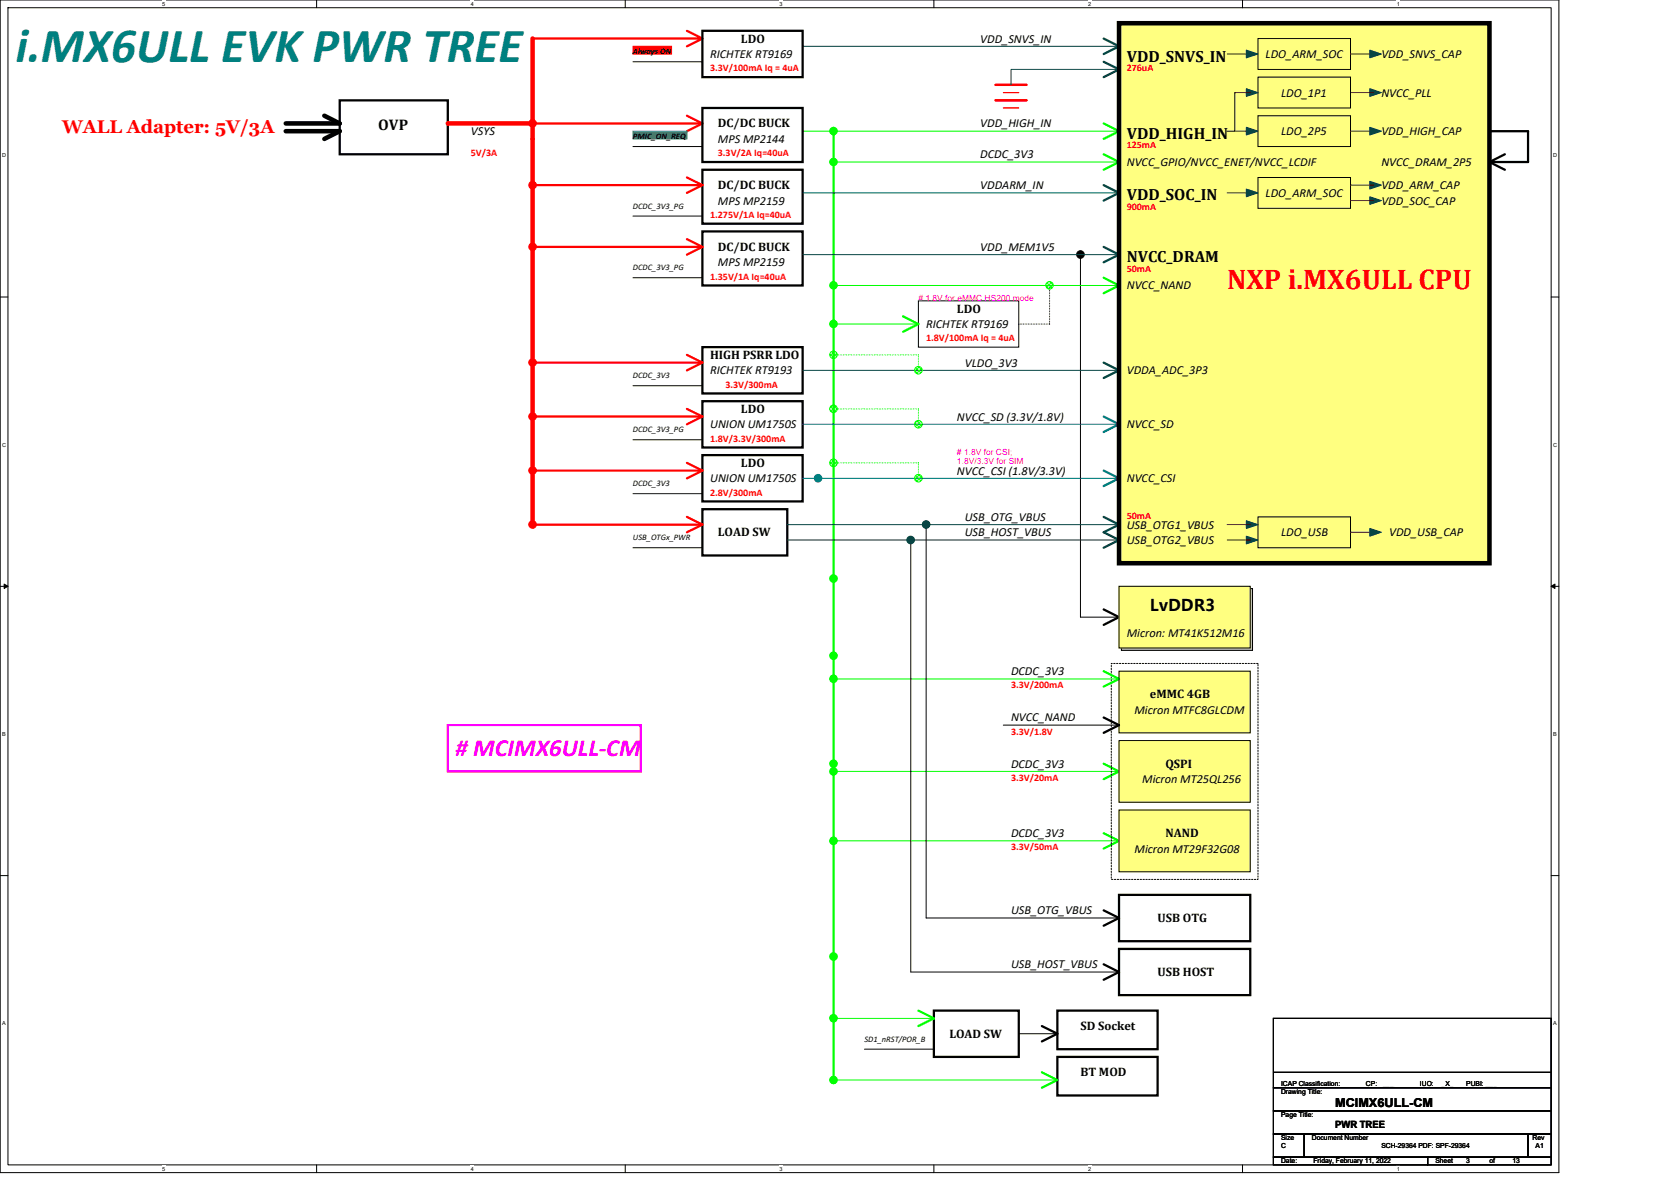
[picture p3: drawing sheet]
<svg xmlns="http://www.w3.org/2000/svg" width="297mm" height="210mm" viewBox="0 0 297 210" stroke-linecap="round" stroke-linejoin="round" font-family="sans-serif">
<path d="M0 0h277.1v208.5h-277.1zM1.4 1.4h274.3v205.7h-274.3z" fill="none" stroke="#000" stroke-width=".18"/>
<g fill="#fff">
<path d="M28.8 .1h.6v1.1h-.6z"/>
<path d="M28.8 207.3h.6v1.1h-.6z"/>
</g>
<path d="M56.3 0v1.4M56.3 207.1v1.4" fill="none" stroke="#000" stroke-width=".18"/>
<g fill="#fff">
<path d="M83.7 .1h.6v1.1h-.6z"/>
<path d="M83.7 207.3h.6v1.1h-.6z"/>
</g>
<path d="M111.1 0v1.4M111.1 207.1v1.4" fill="none" stroke="#000" stroke-width=".18"/>
<g fill="#fff">
<path d="M138.6 .1h.5v1.1h-.5z"/>
<path d="M138.6 207.3h.5v1.1h-.5z"/>
</g>
<path d="M166 0v1.4M166 207.1v1.4" fill="none" stroke="#000" stroke-width=".18"/>
<g fill="#fff">
<path d="M193.4 .1h.6v1.1h-.6z"/>
<path d="M193.4 207.3h.6v1.1h-.6z"/>
</g>
<path d="M220.9 0v1.4M220.9 207.1v1.4" fill="none" stroke="#000" stroke-width=".18"/>
<g fill="#fff">
<path d="M248.3 .1h.6v1.1h-.6z"/>
<path d="M248.3 207.3h.6v1.1h-.6z"/>
<path d="M.4 27.1h.7v1.1h-.7z"/>
<path d="M276.1 27.1h.7v1.1h-.7z"/>
<path d="M.4 78.5h.7v1.1h-.7z"/>
<path d="M276.1 78.5h.7v1.1h-.7z"/>
</g>
<path d="M0 52.8h1.4M275.7 52.8h1.4" fill="none" stroke="#000" stroke-width=".18"/>
<g fill="#fff">
<path d="M.4 130h.7v1.1h-.7z"/>
<path d="M276.1 130h.7v1.1h-.7z"/>
</g>
<path d="M0 104.2h1.4M275.7 104.2h1.4" fill="none" stroke="#000" stroke-width=".18"/>
<path d="M.7 103.8l.7 .4-.7 .4zM275.7 104.2l.7-.4v.8z" fill="#000" stroke="#000" stroke-width=".18"/>
<g fill="#fff">
<path d="M.4 181.4h.7v1.1h-.7z"/>
<path d="M276.1 181.4h.7v1.1h-.7z"/>
</g>
<g fill="none" stroke="#000" stroke-width=".18">
<path d="M112.5 11h12.4M219.5 16.5v6.8h-1.4M223.6 13.7h16.5v5.5h-16.5zM223.6 6.9h16.5v5.4h-16.5zM112.5 26.1h12.4M112.5 38.4h12.4M223.6 31.6h16.5v5.4h-16.5zM223.6 20.6h16.5v5.5h-16.5zM112.5 49.4h12.4M163.3 53.5h17.8v8.2h-17.8zM192.1 45.3v64.4h6.8M112.5 68.6h12.4"/>
<path d="M112.5 78.2h12.4M112.5 97.4h12.4M112.5 87.8h12.4M161.9 96v76.8h37M164.6 93.3v69.9h34.3M223.6 91.9h16.5v5.5h-16.5zM198.9 119.3h23.3v11h-23.3zM198.9 104.2h23.3v11h-23.3zM199.3 104.6h23.3v11h-23.3zM178.3 128.9h20.6M198.9 131.7h23.3v10.9h-23.3zM0 155.7h1.4"/>
<path d="M198.9 144h23.3v11h-23.3zM275.7 155.7h1.4M153.7 186.5h12.3M181.1 183.8h6.9M226.4 193.4h49.3v4.1h-49.3zM226.4 197.5h49.3v4.1h-49.3zM226.4 181.1h49.3v12.3h-49.3zM226.4 190.6h49.3M226.4 205.7h27.4v1.4h-27.4zM226.4 201.6h5.4v4.1h-5.4zM231.8 201.6h39.8v4.1h-39.8zM253.8 205.7h21.9v1.4h-21.9z"/>
<path d="M271.6 201.6h4.1v4.1h-4.1z"/>
</g>
<g fill="#ffff80" stroke="#ffff80" stroke-width=".18">
<path d="M198.9 4.1v96h65.9v-96z" fill-rule="evenodd"/>
<path d="M198.9 119.3v11h23.3v-11z" fill-rule="evenodd"/>
<path d="M198.9 104.2v11h23.3v-11z" fill-rule="evenodd"/>
<path d="M198.9 131.7v10.9h23.3v-10.9z" fill-rule="evenodd"/>
<path d="M198.9 144v11h23.3v-11z" fill-rule="evenodd"/>
</g>
<g fill="none" stroke="#000" stroke-width=".4">
<path d="M60.4 17.8h19.2v9.6h-19.2zM124.9 19.2h17.8v9.6h-17.8zM124.9 5.5h17.8v8.2h-17.8zM124.9 30.2h17.8v9.6h-17.8zM264.8 28.8l2.7 1.4M264.8 23.3h6.8v5.5h-6.8l2.7-1.4M124.9 41.1h17.8v9.7h-17.8zM124.9 61.7h17.8v8.3h-17.8zM124.9 71.3h17.8v8.3h-17.8zM124.9 80.9h17.8v8.3h-17.8zM124.9 90.5h15.1v8.3h-15.1zM196.2 108.4l2.7 1.3-2.7 1.4"/>
<path d="M196.2 127.6l2.7 1.3-2.7 1.4M198.9 159.1h23.3v8.2h-23.3zM166 179.7h15.1v8.2h-15.1zM188 179.7h17.8v6.8h-17.8zM196.2 161.9l2.7 1.3-2.7 1.4M196.2 171.4l2.7 1.4-2.7 1.4M198.9 168.7h23.3v8.2h-23.3zM185.2 182.4l2.8 1.4-2.8 1.4M188 187.9h17.8v6.9h-17.8z"/>
</g>
<path d="M218.1 9.6h4.1M219.5 16.5h2.7M240.1 16.5h4.1M240.1 9.6h4.1M218.1 34.3h4.1M219.5 23.3h2.7M240.1 32.9h4.1M240.1 35.7h4.1M240.1 23.3h4.1M218.1 93.3h4.1M218.1 96h4.1M240.1 94.6h4.1" fill="none" stroke="#800000" stroke-width=".18"/>
<g fill="#004040" stroke="#004040" stroke-width=".18">
<path d="M221.5 33.6l2.1 .7-2.1 .7z" fill-rule="evenodd"/>
<path d="M243.5 32.2l2.1 .7-2.1 .7z" fill-rule="evenodd"/>
<path d="M243.5 35l2.1 .7-2.1 .6z" fill-rule="evenodd"/>
<path d="M221.5 22.6l2.1 .7-2.1 .7z" fill-rule="evenodd"/>
<path d="M243.5 15.8l2.1 .7-2.1 .6z" fill-rule="evenodd"/>
<path d="M221.5 15.8l2.1 .7-2.1 .6z" fill-rule="evenodd"/>
<path d="M221.5 8.9l2.1 .7-2.1 .7z" fill-rule="evenodd"/>
<path d="M243.5 8.9l2.1 .7-2.1 .7z" fill-rule="evenodd"/>
<path d="M243.5 22.6l2.1 .7-2.1 .7z" fill-rule="evenodd"/>
<path d="M221.5 92.6l2.1 .7-2.1 .7z" fill-rule="evenodd"/>
<path d="M221.5 95.3l2.1 .7-2.1 .7z" fill-rule="evenodd"/>
<path d="M243.5 94l2.1 .6-2.1 .7z" fill-rule="evenodd"/>
<circle cx="161.9" cy="96" r=".68"/>
<circle cx="164.6" cy="93.3" r=".68"/>
</g>
<circle cx="192.1" cy="45.3" r=".68" fill="#000" stroke="#000" stroke-width=".18"/>
<path d="M148.2 23.3v168.7M196.2 21.9l2.7 1.4-2.7 1.4M196.2 27.4l2.7 1.4-2.7 1.4M160.5 56.2l2.8 1.4-2.8 1.4M196.2 49.4l2.7 1.4-2.7 1.3M196.2 119.3l2.7 1.4-2.7 1.4M196.2 135.8l2.7 1.4-2.7 1.3M196.2 148.1l2.7 1.4-2.7 1.4M163.3 179.7l2.7 1.4-2.7 1.3M185.2 190.6l2.8 1.4-2.8 1.4" fill="none" stroke="#0f0" stroke-width=".4"/>
<path d="M142.7 23.3h56.2M148.2 28.8h50.7M148.2 50.8h50.7M148.2 57.6h15.1M148.2 137.2h50.7M148.2 120.7h50.7M148.2 149.5h50.7M148.2 181.1h17.8M148.2 192h39.8" fill="none" stroke="#0f0" stroke-width=".18"/>
<path d="M181.1 57.6h.1M186.6 50.8v6.8M186.6 57.6h.1M186.6 57.6h-5.5" fill="none" stroke="#000" stroke-width=".18" stroke-dasharray="0 .3"/>
<g fill="none" stroke="#f00" stroke-width=".4">
<path d="M122.1 5.5l2.8 1.4h-30.2M124.9 6.9l-2.8 1.3M177 17.8h5.5M177 15.1h5.5M94.7 21.9h30.2M94.7 32.9h30.2M122.1 20.6l2.8 1.3M122.1 31.6l2.8 1.3M124.9 21.9l-2.8 1.4M124.9 32.9l-2.8 1.4M94.7 43.9h30.2M122.1 42.5l2.8 1.4"/>
<path d="M124.9 43.9l-2.8 1.4M94.7 64.5h30.2M94.7 74.1h30.2M122.1 63.1l2.8 1.4M122.1 72.7l2.8 1.4M124.9 64.5l-2.8 1.3M124.9 74.1l-2.8 1.3M94.7 83.7h30.2M94.7 93.3h30.2M122.1 82.3l2.8 1.4M122.1 91.9l2.8 1.4M124.9 83.7l-2.8 1.3"/>
<path d="M124.9 93.3l-2.8 1.3"/>
</g>
<path d="M142.7 75.4h56.2M142.7 85h56.2" fill="none" stroke="#00f" stroke-width=".18"/>
<path d="M178.3 19.2h2.8M178.3 16.5h2.8" fill="none" stroke="#f00" stroke-width=".18"/>
<path d="M148.7 63.1h.1M148.7 72.7h.1M163.3 63.1h-14.6M163.3 63.1v2.2M163.3 65.3h.1M163.3 72.7v2.2M163.3 74.9h.1M163.3 72.7h-14.6M148.7 82.3h.1M163.3 82.3h-14.6M163.3 82.3v2.2M163.3 84.5h.1" fill="none" stroke="#0f0" stroke-width=".18" stroke-dasharray="0 .3"/>
<path d="M142.7 8.2h56.2M198.9 12.3h-19.2v2.8M142.7 34.3h56.2M142.7 45.3h56.2M142.7 65.8h56.2M140 93.3h58.9M140 96h58.9" fill="none" stroke="#004040" stroke-width=".18"/>
<path d="M196.2 6.9l2.7 1.3-2.7 1.4M196.2 11l2.7 1.3-2.7 1.4M196.2 32.9l2.7 1.4-2.7 1.4M196.2 43.9l2.7 1.4-2.7 1.3M196.2 64.5l2.7 1.3-2.7 1.4M196.2 91.9l2.7 1.4-2.7 1.3 2.7 1.4-2.7 1.4" fill="none" stroke="#004040" stroke-width=".4"/>
<path d="M196.2 74.1l2.7 1.3-2.7 1.4M196.2 83.7l2.7 1.3-2.7 1.4" fill="none" stroke="#00f" stroke-width=".4"/>
<g fill="#0f0" stroke="#0f0" stroke-width=".18">
<circle cx="148.2" cy="23.3" r=".68"/>
<circle cx="148.2" cy="50.7" r=".68"/>
<circle cx="148.2" cy="57.6" r=".68"/>
<circle cx="148.2" cy="102.9" r=".68"/>
<circle cx="148.2" cy="116.6" r=".68"/>
<circle cx="148.2" cy="120.7" r=".68"/>
<circle cx="148.2" cy="135.8" r=".68"/>
<circle cx="148.2" cy="137.2" r=".68"/>
<circle cx="148.2" cy="149.5" r=".68"/>
<circle cx="148.2" cy="170.1" r=".68"/>
<circle cx="148.2" cy="181" r=".68"/>
<circle cx="148.2" cy="192" r=".68"/>
<circle cx="148.2" cy="63.1" r=".67"/>
<circle cx="163.3" cy="65.8" r=".68"/>
<circle cx="148.2" cy="72.7" r=".68"/>
<circle cx="163.3" cy="75.4" r=".68"/>
<circle cx="148.2" cy="82.3" r=".68"/>
<circle cx="163.3" cy="85" r=".68"/>
<circle cx="186.6" cy="50.7" r=".67"/>
<circle cx="148.2" cy="28.8" r=".67"/>
</g>
<path d="M197.5 118h26.1v38.4h-26.1z" fill="none" stroke="#000" stroke-width=".18" stroke-dasharray=".3 .3"/>
<path d="M198.9 4.1h65.9v96h-65.9zM50.8 23.3h9.6l-2.7 1.4M57.7 20.6l2.7 1.3h-9.6" fill="none" stroke="#000" stroke-width=".8"/>
<path d="M94.7 6.9v86.4M79.6 21.9h15.1" fill="none" stroke="#f00" stroke-width=".8"/>
<g fill="#f00" stroke="#f00" stroke-width=".18">
<path d="M112.5 8.2v1.4h6.9v-1.4z" fill-rule="evenodd"/>
<circle cx="94.7" cy="21.9" r=".67"/>
<circle cx="94.7" cy="32.9" r=".68"/>
<circle cx="94.7" cy="43.9" r=".68"/>
<circle cx="94.7" cy="64.4" r=".68"/>
<circle cx="94.7" cy="74.1" r=".68"/>
<circle cx="94.7" cy="83.7" r=".67"/>
<circle cx="94.7" cy="93.3" r=".68"/>
</g>
<path d="M199.3 104.6v11h23.3v-11z" fill-rule="evenodd" fill="#c0c0c0" stroke="#c0c0c0" stroke-width=".18"/>
<circle cx="145.4" cy="85" r=".67" fill="#00f" stroke="#00f" stroke-width=".18"/>
<path d="M112.5 23.3v1.4h9.6v-1.4z" fill-rule="evenodd" fill="#408080" stroke="#408080" stroke-width=".18"/>
<path d="M79.6 128.9h34.3v8.3h-34.3z" fill="none" stroke="#f0f" stroke-width=".4"/>
<text font-size="8.8" fill="#008080" x="2.8" y="11.1">i.MX6ULL EVK PWR TREE</text>
<text font-size="5.1" fill="#f00" x="218.1" y="51.4">NXP i.MX6ULL CPU</text>
<text font-size="4.4" fill="#f0f" x="81" y="134.5"># MCIMX6ULL‐CM</text>
<text font-size="3.3" fill="#f00" x="11" y="23.6">WALL Adapter: 5V/3A</text>
<g font-size="2.9">
<text x="200.3" y="11">VDD_SNVS_IN</text>
<text x="200.3" y="24.7">VDD_HIGH_IN</text>
<text x="200.3" y="35.6">VDD_SOC_IN</text>
<text x="200.3" y="46.6">NVCC_DRAM</text>
<text x="204.4" y="108.7">LvDDR3</text>
</g>
<text font-size="2.7" x="67.2" y="23.2">OVP</text>
<g font-size="2.2">
<text x="126.2" y="10.3">RICHTEK RT9169</text>
<text x="131.7" y="7.6">LDO</text>
<text x="174.2" y="7.6">VDD_SNVS_IN</text>
<text x="225" y="10.3">LDO_ARM_SOC</text>
<text x="245.6" y="10.3">VDD_SNVS_CAP</text>
<text x="227.7" y="17.2">LDO_1P1</text>
<text x="245.6" y="17.2">NVCC_PLL</text>
<text x="127.6" y="22.6">DC/DC BUCK</text>
<text x="174.2" y="22.6">VDD_HIGH_IN</text>
<text x="83.7" y="24">VSYS</text>
<text x="127.6" y="25.4">MPS MP2144</text>
<text x="174.2" y="28.1">DCDC_3V3</text>
<text x="200.3" y="29.5">NVCC_GPIO/NVCC_ENET/NVCC_LCDIF</text>
<text x="227.7" y="24">LDO_2P5</text>
<text x="245.6" y="24">VDD_HIGH_CAP</text>
<text x="245.6" y="29.5">NVCC_DRAM_2P5</text>
<text x="127.6" y="33.6">DC/DC BUCK</text>
<text x="174.2" y="33.6">VDDARM_IN</text>
<text x="225" y="35">LDO_ARM_SOC</text>
<text x="245.6" y="33.6">VDD_ARM_CAP</text>
<text x="127.6" y="36.4">MPS MP2159</text>
<text x="245.6" y="36.4">VDD_SOC_CAP</text>
<text x="127.6" y="47.3">MPS MP2159</text>
<text x="127.6" y="44.6">DC/DC BUCK</text>
<text x="174.2" y="44.6">VDD_MEM1V5</text>
<text x="200.3" y="51.5">NVCC_NAND</text>
<text x="164.6" y="58.3">RICHTEK RT9169</text>
<text x="170.1" y="55.6">LDO</text>
<text x="126.2" y="63.8">HIGH PSRR LDO</text>
<text x="171.5" y="65.2">VLDO_3V3</text>
<text x="126.2" y="66.5">RICHTEK RT9193</text>
<text x="200.3" y="66.5">VDDA_ADC_3P3</text>
<text x="126.2" y="76.1">UNION UM1750S</text>
<text x="131.7" y="73.4">LDO</text>
<text x="170.1" y="74.8">NVCC_SD (3.3V/1.8V)</text>
<text x="200.3" y="76.1">NVCC_SD</text>
<text x="131.7" y="83">LDO</text>
<text x="126.2" y="85.7">UNION UM1750S</text>
<text x="170.1" y="84.4">NVCC_CSI (1.8V/3.3V)</text>
<text x="200.3" y="85.7">NVCC_CSI</text>
<text x="127.6" y="95.4">LOAD SW</text>
<text x="171.5" y="95.4">USB_HOST_VBUS</text>
<text x="171.5" y="92.6">USB_OTG_VBUS</text>
<text x="200.3" y="94">USB_OTG1_VBUS</text>
<text x="227.7" y="95.4">LDO_USB</text>
<text x="246.9" y="95.4">VDD_USB_CAP</text>
<text x="200.3" y="96.7">USB_OTG2_VBUS</text>
<text x="200.3" y="113.2">Micron: MT41K512M16</text>
<text x="179.7" y="120">DCDC_3V3</text>
<text x="204.4" y="124.1">eMMC 4GB</text>
<text x="179.7" y="128.3">NVCC_NAND</text>
<text x="201.7" y="126.9">Micron MTFC8GLCDM</text>
<text x="179.7" y="136.5">DCDC_3V3</text>
<text x="207.2" y="136.5">QSPI</text>
<text x="203" y="139.2">Micron MT25QL256</text>
<text x="179.7" y="148.8">DCDC_3V3</text>
<text x="207.2" y="148.8">NAND</text>
<text x="201.7" y="151.6">Micron MT29F32G08</text>
<text x="179.7" y="162.6">USB_OTG_VBUS</text>
<text x="205.8" y="163.9">USB OTG</text>
<text x="179.7" y="172.1">USB_HOST_VBUS</text>
<text x="205.8" y="173.5">USB HOST</text>
<text x="168.8" y="184.5">LOAD SW</text>
<text x="192.1" y="183.1">SD Socket</text>
<text x="192.1" y="191.4">BT MOD</text>
<text x="237.3" y="196.8">MCIMX6ULL-CM</text>
</g>
<g font-size="1.8" fill="#f00">
<text x="126.2" y="12.7">3.3V/100mA Iq = 4uA</text>
<text x="200.3" y="12.7">276uA</text>
<text x="83.7" y="27.7">5V/3A</text>
<text x="127.6" y="27.7">3.3V/2A Iq=40uA</text>
<text x="200.3" y="26.4">125mA</text>
<text x="126.2" y="38.7">1.275V/1A Iq=40uA</text>
<text x="200.3" y="37.4">900mA</text>
<text x="126.2" y="49.7">1.35V/1A Iq=40uA</text>
<text x="200.3" y="48.3">50mA</text>
<text x="164.6" y="60.7">1.8V/100mA Iq = 4uA</text>
<text x="129" y="68.9">3.3V/300mA</text>
<text x="126.2" y="78.5">1.8V/3.3V/300mA</text>
<text x="126.2" y="88.1">2.8V/300mA</text>
<text x="200.3" y="92.2">50mA</text>
<text x="179.7" y="122.4">3.3V/200mA</text>
<text x="179.7" y="130.6">3.3V/1.8V</text>
<text x="179.7" y="138.9">3.3V/20mA</text>
<text x="179.7" y="151.2">3.3V/50mA</text>
</g>
<text font-size="1.8" x="237.3" y="200.5">PWR TREE</text>
<g font-size="1.5">
<text x="112.5" y="9.7">Always ON</text>
<text x="112.5" y="24.8">PMIC_ON_REQ</text>
<text x="112.5" y="37.1">DCDC_3V3_PG</text>
<text x="112.5" y="48.1">DCDC_3V3_PG</text>
<text x="112.5" y="67.3">DCDC_3V3</text>
<text x="112.5" y="76.9">DCDC_3V3_PG</text>
<text x="112.5" y="86.5">DCDC_3V3</text>
<text x="112.5" y="96.1">USB_OTGx_PWR</text>
<text x="153.7" y="185.2">SD1_nRST/POR_B</text>
</g>
<g font-size="1.5" fill="#f0f">
<text x="163.3" y="53.5"># 1.8V for eMMC HS200 mode</text>
<text x="170.1" y="80.9"># 1.8V for CSI;</text>
<text x="170.1" y="82.5">1.8V/3.3V for SIM</text>
</g>
<g font-size="1.2">
<text x="227.7" y="194.5">Drawing Title:</text>
<text x="227.7" y="193.1">ICAP Classification:</text>
<text x="242.8" y="193.1">CP:</text>
<text x="245.8" y="193">___</text>
<text x="252.4" y="193.1">IUO:</text>
<text x="256.3" y="193.1">_X_</text>
<text x="260.6" y="193.1">PUBI: ___</text>
<text x="227.7" y="202.8">Size</text>
<text x="227.7" y="198.6">Page Title:</text>
<text x="233.2" y="202.8">Document Number</text>
<text x="272.4" y="202.8">Rev</text>
<text x="227.7" y="206.9">Date:</text>
<text x="227.7" y="204.1">C</text>
<text x="233.5" y="206.9">Friday, February 11, 2022</text>
<text x="245.6" y="204.1">SCH-29364 PDF: SPF-29364</text>
<text x="255.2" y="206.9">Sheet</text>
<text x="260.6" y="206.9">3</text>
<text x="264.8" y="206.9">of</text>
<text x="268.9" y="206.9">13</text>
<text x="273" y="204.1">A1</text>
</g>
<g font-size="1">
<text x="28.8" y="1">5</text>
<text x="83.7" y="1">4</text>
<text x="138.6" y="1">3</text>
<text x="193.4" y="1">2</text>
<text x="248.3" y="1">1</text>
<text x=".4" y="28">D</text>
<text x="276.1" y="28">D</text>
<text x=".4" y="79.4">C</text>
<text x="276.1" y="79.4">C</text>
<text x=".4" y="130.9">B</text>
<text x="276.1" y="130.9">B</text>
<text x=".4" y="182.3">A</text>
<text x="276.1" y="182.3">A</text>
<text x="28.8" y="208.2">5</text>
<text x="83.7" y="208.2">4</text>
<text x="138.6" y="208.2">3</text>
<text x="193.4" y="208.2">2</text>
<text x="248.3" y="208.2">1</text>
</g>
</svg>
